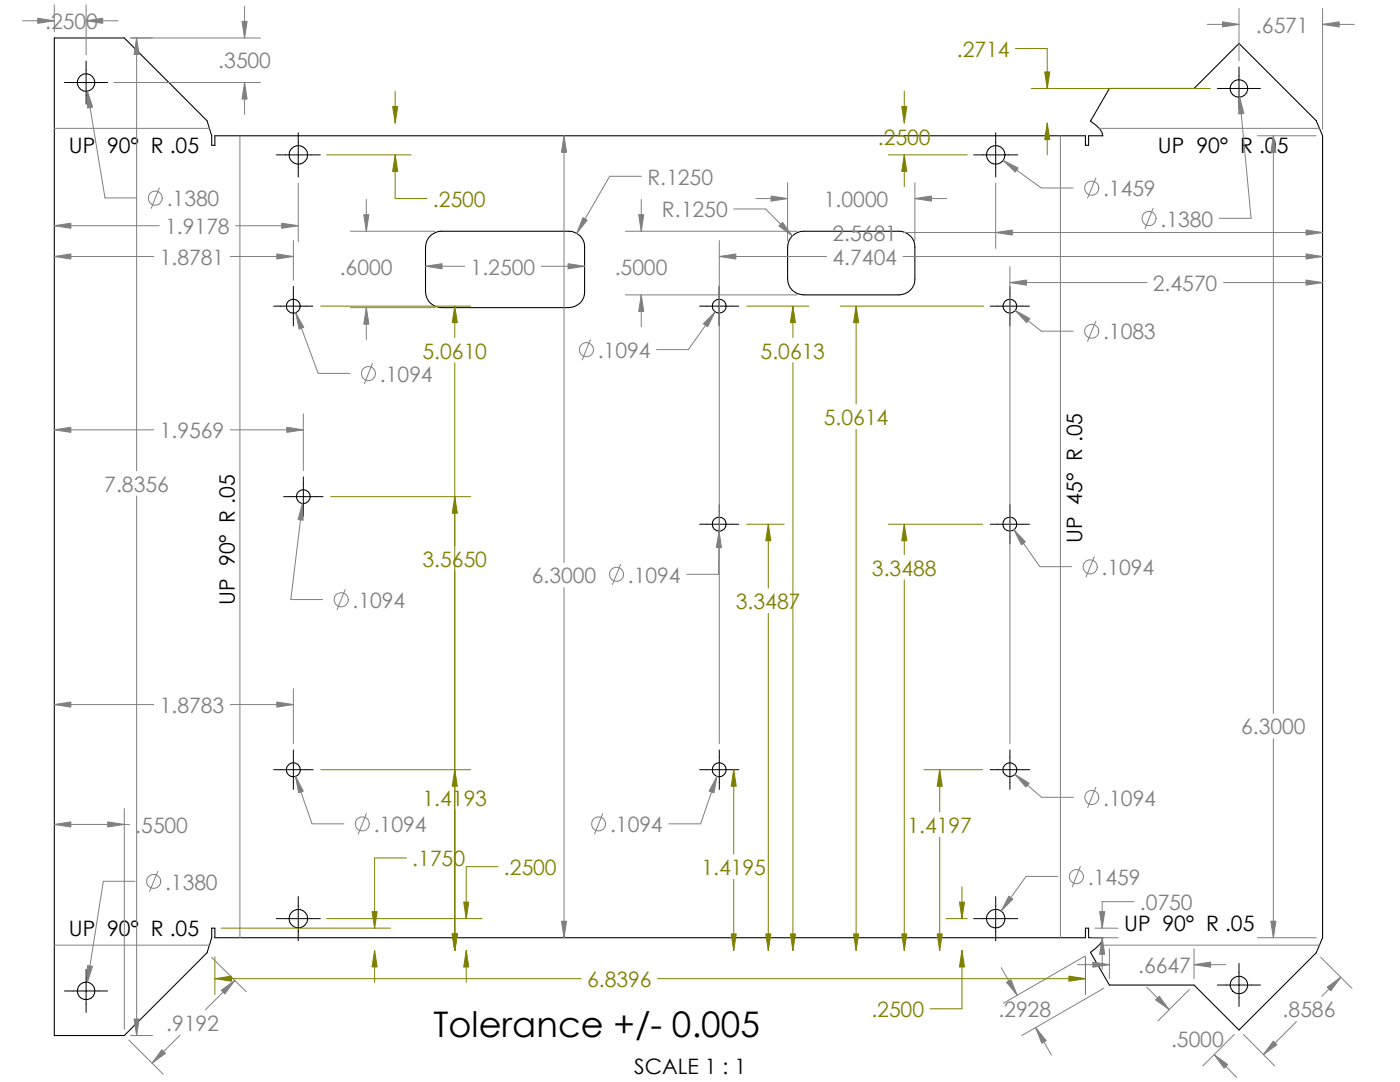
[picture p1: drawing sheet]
<svg xmlns="http://www.w3.org/2000/svg" width="279mm" height="216mm" viewBox="0 0 279 216" stroke-linecap="round" stroke-linejoin="round" font-family="sans-serif">
<g fill="none" stroke="#000" stroke-width=".21">
<path d="M10.8 7.6h14l16.5 16.5 .9 3v1.9h.7v-1.9h173.7v1.9h.7v-1.9h2.8a4.4 4.4 0 0 0-2.5-2.9l3.8-6.5h16.9l9-9 15.4 15.4 1.2 3v160l-1.2 3-15.4 15.4-9-8.9h-16.9l-3.8-6.6 1.9-1.6 .5-.7 .1-.6h-2.8v-1.9h-.7v1.9h-173.7v-1.9h-.7v1.9l-.9 3-16.5 16.5h-14zM85.9 47.1a3.5 3.5 0 0 1 2.2-1h25.4a3.1 3.1 0 0 1 3.2 3.2v8.9a3.1 3.1 0 0 1-3.2 3.2h-25.4a3.2 3.2 0 0 1-3.2-3.2v-8.9a3.2 3.2 0 0 1 1-2.2zM158.1 47.1a3.5 3.5 0 0 1 2.3-1h19a3.2 3.2 0 0 1 3.2 3.2v6.4a3.2 3.2 0 0 1-3.2 3.1h-19a3.2 3.2 0 0 1-3.2-3.1v-6.4a3.2 3.2 0 0 1 .9-2.2z"/>
<circle cx="17.2" cy="16.5" r="1.75"/>
<circle cx="247.3" cy="17.7" r="1.76"/>
<circle cx="59.5" cy="30.9" r="1.85"/>
<circle cx="198.7" cy="30.9" r="1.86"/>
<circle cx="58.5" cy="61.1" r="1.38"/>
<circle cx="143.5" cy="61.1" r="1.38"/>
<circle cx="201.5" cy="61.1" r="1.37"/>
<circle cx="60.5" cy="99.1" r="1.39"/>
<circle cx="143.5" cy="104.6" r="1.39"/>
<circle cx="201.5" cy="104.6" r="1.39"/>
<circle cx="58.5" cy="153.6" r="1.4"/>
<circle cx="143.5" cy="153.6" r="1.38"/>
<circle cx="201.6" cy="153.6" r="1.39"/>
<circle cx="17.2" cy="197.7" r="1.76"/>
<circle cx="59.5" cy="183.3" r="1.85"/>
<circle cx="198.7" cy="183.3" r="1.86"/>
<circle cx="247.3" cy="196.6" r="1.76"/>
</g>
<g fill="none" stroke="#000" stroke-width=".2">
<path d="M12.9 16.5h8.6M17.2 12.2v8.6M243 17.7h8.5M247.3 13.4v8.5M55.2 30.9h8.7M59.5 26.5v8.8M194.3 30.9h8.8M198.7 26.5v8.8M58.5 57.1v7.9M143.5 57.1v7.9M201.5 57.2v7.8M54.6 61.1h7.8"/>
<path d="M139.6 61.1h7.8M197.6 61.1h7.8M56.6 99.1h7.9M60.5 95.2v7.8M139.6 104.6h7.8M143.6 100.7v7.8M197.6 104.6h7.8M201.5 100.7v7.8M54.6 153.6h7.9M58.5 149.6v7.9M139.6 153.6h7.8M143.6 149.6v7.9"/>
<path d="M197.6 153.6h7.9M201.5 149.6v7.9M59.5 178.9v8.8M198.7 178.9v8.8M12.9 197.7h8.6M17.2 193.4v8.6M55.2 183.3h8.7M194.3 183.3h8.8M243 196.6h8.5M247.3 192.2v8.6"/>
</g>
<g fill="none" stroke="#808080" stroke-width=".2">
<path d="M4.5 4.1h6.3M10.8 1v5.3M17.2 4.1h6.3M17.2 1v9.9M17.4 18.2l3.6 21.3h6.3M22.7 16.5h29.3M26.1 7.6h25.9M27.3 7.6v86.3M48.8 1.2v6.4M48.8 16.5v6.3M240.9 4.9h6.4M247.3 1.7v10.4"/>
<path d="M247.4 19.4l2.3 24.2h-6.4M263.9 4.9h6.4M263.9 1.7v24.1M10.8 25.6h31M31.8 37.5l-1.6 4.1M47.9 27.1v160M59.5 36.6v11.6M73.1 39.8v6.3M112.6 27.1v85.1M128 39.8v6.3M128 35.2h-6.3l-6.6 11.4M150.8 39.6h6.4"/>
<path d="M157.2 36.4v11.6M182.6 36.4v11.6M182.6 39.6h6.3M198.7 36.6v13M200.2 32l7.6 5.5h6.4M211.6 27.1v160M218.7 35.5l-1.7 4M219.3 25.6h44M251 27.1h11.7M254.1 27.1v115.3M10.8 51.2h19.9M10.8 45h21"/>
<path d="M45.9 51.2h12.6M47 45h12.5M58.5 48v7.9M69.9 46.1h16.9M84.9 53.1h7.9M108 53.1h8.7M124.8 46.1h34.3M124.8 58.8h34.3M128 58.8v6.4M143.6 51.2h21.4M143.6 48v100.4M146.4 41.7h6.4l5.3 5.4"/>
<path d="M180.2 51.2h83.7M180.2 46.4h83.7M201.5 56.4h27.4M201.5 53.2v95.2M230.1 41.6l-1.6 4M244.2 56.4h19.7M59 62.4l4.5 12.1h6.3M69.9 61.4h16.9M73.1 61.4v6.3M74.3 72.5l-1.6 4M117.8 67.8l-1.6 4M142.7 62.2l-5.3 7.6h-6.4"/>
<path d="M202.6 61.9l5.2 4.2h6.4M218.7 64.1l-1.7 4M10.8 85.8h19.9M27.3 99v107.6M45.9 85.8h14.6M60.5 82.6v11.3M60.4 100.5l-2.4 19.1h6.4M68.9 117.6l-1.6 4.1M112.6 117.3v69.8M123.9 112.6l-1.7 4M143.5 106l-.1 8.6h-6.4M202.4 105.7l5.1 7.4h6.4"/>
<path d="M218.4 111.1l-1.7 4M58.5 137.4v11M10.8 140.6h19.9M45.9 140.6h12.6M59 154.9l3.3 9.5h6.3M143.1 154.9l-3.3 9.5h-6.3M202.6 154.5l5.3 4.6h6.3M218.7 157.1l-1.6 4M254.1 147.4v39.7M10.8 164.5h15M24.8 161.3v44.1M27 175.9h-6.4l-3.2 20.1"/>
<path d="M31.5 173.9l-1.7 4M73.1 162.4l-1.6 4M120.3 162.4l-1.6 4M211.1 174.9h-6.3l-5 6.9M215.6 172.9l-1.6 4.1M226.3 179.9h-6.3v5.3M10.8 188.6h31M42.2 191l6.9 6.9M46.9 195.6l-5.9 5.9M199.8 193.1l3.2 5.5M215.1 192.5h6.3M216.6 190.8l-16.4 9.4"/>
<path d="M217.9 187.1h5.2M218.5 185.2h4.6M219.3 188.6h44M220 187.1v6.4M220.3 197.2l-16.4 9.4M221.4 189.3v6M228.9 197l4.4 4.5M237.4 197.4l-6.3 6.3M238.3 192.5h6.3M238.3 189.3v6M251 187.1h11.7M263.6 191l6.2 6.2"/>
<path d="M267.6 195l-3.8 3.8M25.7 207.5l6.9 6.9M26.1 206.6h4.3M35.9 206.5l-5.5 5.6M206.7 205l3.1 5.5M242.3 210.4l4.5 4.6M246.3 206.4l-6.2 6.3M248.2 206.4l6.2 6.3M258.7 203.8l-6.6 6.6"/>
<circle cx="31" cy="39.5" r="1.41"/>
<circle cx="217.9" cy="37.5" r="1.41"/>
<circle cx="229.3" cy="43.6" r="1.41"/>
<circle cx="73.5" cy="74.5" r="1.41"/>
<circle cx="117" cy="69.8" r="1.41"/>
<circle cx="217.9" cy="66.1" r="1.4"/>
<circle cx="68.1" cy="119.7" r="1.41"/>
<circle cx="123" cy="114.6" r="1.41"/>
<circle cx="217.6" cy="113.1" r="1.41"/>
<circle cx="217.9" cy="159.1" r="1.41"/>
<circle cx="30.7" cy="175.9" r="1.4"/>
<circle cx="72.3" cy="164.4" r="1.4"/>
<circle cx="119.5" cy="164.4" r="1.4"/>
<circle cx="214.8" cy="174.9" r="1.41"/>
</g>
<g fill="none" stroke="#808000" stroke-width=".2">
<path d="M78.9 18.2v6.4M180.5 18.2v6.4M202.6 9.7h6.4v8M205.8 17.7h35.8M65.2 30.9h16.8M78.9 30.9v8.7h6.3M177.3 30.9h15.7M180.5 30.9v6.4M209 24.6v6.3M64 61.1h29.9M90.8 61.1v6.3M90.8 72.4v117.3"/>
<path d="M149 61.1h12.4M158.2 61.1v6.3M158.2 72.4v117.3M167.7 61.1h28.6M170.9 61.1v19.5M66 99.1h27.9M170.9 85.7v104M149 104.6h7.5M153.3 104.6v12.7M177.3 104.6h18.8M180.5 104.6v6.1M180.5 115.7v74"/>
<path d="M153.3 122.4v67.3M64 153.6h29.9M146.4 153.6v16.8M184.4 153.6h11.7M187.5 153.6v8.4M81.1 171.2h-6.3v14M99.4 172.9h-6.4v10.4M146.4 175.5v14.2M187.5 167v22.7M192 177v6.3M42.9 195.3h73.1M42.9 190.9v7.6"/>
<path d="M44.2 185.2h33.7M65.2 183.3h31M74.8 189.7v6.3M93 189.7v6.3M131.2 195.3h85.4M188.8 183.3h4.2M192 189.7v11.6h-6.4M216.6 190.9v7.6"/>
</g>
<g fill="#808080" stroke="#808080" stroke-width=".2">
<path d="M264.9 197l2.7-2-2 2.7z"/>
<path d="M254.1 207.7l.7 .7-2.7 2z"/>
<path d="M27.3 7.6l.5 3.3h-1z"/>
<path d="M26.8 203.3h1l-.5 3.3z"/>
<path d="M10.8 164.5l3.3-.5v1z"/>
<path d="M21.5 164l3.3 .5-3.3 .5z"/>
<path d="M44.2 197.6l2.7-2-2 2.7z"/>
<path d="M32.3 209.5l.7 .7-2.6 1.9z"/>
<path d="M206.7 205l2.1 2.6-.9 .6z"/>
<path d="M200.9 196l.9-.5 1.2 3.1z"/>
<path d="M218.1 192l3.3 .5-3.3 .5z"/>
<path d="M238.3 192.5l3.3-.5v1z"/>
<path d="M230.6 199.5l.8-.7 1.9 2.7z"/>
<path d="M242.3 210.4l2.7 2-.7 .7z"/>
<path d="M143.1 154.9l-.6 3.3-1-.3z"/>
<path d="M260.6 45.9l3.3 .5-3.3 .5z"/>
<path d="M254.1 27.1l.5 3.3h-1z"/>
<path d="M253.6 183.8h1l-.5 3.3z"/>
<path d="M220 187.1l.5 3.3h-1z"/>
<path d="M219.5 181.9h1l-.5 3.3z"/>
<path d="M10.8 51.2l3.3-.5v1z"/>
<path d="M55.2 50.7l3.3 .5-3.3 .5z"/>
<path d="M10.8 85.8l3.3-.5v1z"/>
<path d="M57.2 85.3l3.3 .5-3.3 .5z"/>
<path d="M10.8 140.6l3.3-.5v1z"/>
<path d="M55.2 140.1l3.3 .5-3.3 .5z"/>
<path d="M260.6 55.9l3.3 .5-3.3 .5z"/>
<path d="M201.5 56.4l3.4-.5v1z"/>
<path d="M260.6 50.7l3.3 .5-3.3 .5z"/>
<path d="M143.6 51.2l3.3-.5v1z"/>
<path d="M263.9 4.9l3.4-.5v1z"/>
<path d="M244 4.4l3.3 .5-3.3 .5z"/>
<path d="M7.5 3.6l3.3 .5-3.3 .6z"/>
<path d="M17.2 4.1l3.3-.5v1.1z"/>
<path d="M48.3 4.3h1l-.5 3.3z"/>
<path d="M17.4 18.2l1.1 3.2-1 .1z"/>
<path d="M59 62.4l1.6 2.9-.9 .4z"/>
<path d="M60.4 100.5l.1 3.3-1-.1z"/>
<path d="M59 154.9l1.5 3-.9 .3z"/>
<path d="M198.7 46.4l3.3-.5v1z"/>
<path d="M202.6 154.5l2.8 1.8-.7 .8z"/>
<path d="M127.5 42.8h1l-.5 3.3z"/>
<path d="M143.5 106l.5 3.3h-1z"/>
<path d="M142.7 62.2l-1.5 3-.8-.6z"/>
<path d="M202.6 61.9l2.9 1.7-.6 .8z"/>
<path d="M200.2 32l3 1.5-.6 .8z"/>
<path d="M247.4 19.4l.8 3.2-1 .1z"/>
<path d="M201.3 178.8l.8 .6-2.3 2.4z"/>
<path d="M17.5 192.7l1 .1-1.1 3.2z"/>
<path d="M48.8 16.5l.5 3.3h-1z"/>
<path d="M10.8 45l3.3-.5v1.1z"/>
<path d="M56.2 44.5l3.3 .5-3.3 .6z"/>
<path d="M202.4 105.7l2.2 2.4-.8 .6z"/>
<path d="M128 58.8l.5 3.3h-1z"/>
<path d="M112.1 183.8h1l-.5 3.3z"/>
<path d="M116.3 43.4l.9 .5-2.1 2.7z"/>
<path d="M156.2 44.4l1.9 2.7-2.7-2z"/>
<path d="M112.6 27.1l.5 3.3h-1z"/>
<path d="M84.9 53.1l3.3-.5v1z"/>
<path d="M113.4 52.6l3.3 .5-3.3 .5z"/>
<path d="M73.1 61.4l.5 3.3h-1z"/>
<path d="M72.6 42.8h1l-.5 3.3z"/>
<path d="M153.9 39.1l3.3 .5-3.3 .5z"/>
<path d="M182.6 39.6l3.3-.5v1z"/>
</g>
<g fill="#808000" stroke="#808000" stroke-width=".2">
<path d="M90.8 61.1l.5 3.3h-1z"/>
<path d="M90.3 186.4h1l-.5 3.3z"/>
<path d="M213.3 194.8l3.3 .5-3.3 .5z"/>
<path d="M42.9 195.3l3.3-.5v1z"/>
<path d="M74.3 181.9h1l-.5 3.3z"/>
<path d="M74.8 189.7l.5 3.3h-1z"/>
<path d="M93 189.7l.6 3.3h-1.1z"/>
<path d="M92.5 180h1.1l-.6 3.3z"/>
<path d="M78.4 21.3h1l-.5 3.3z"/>
<path d="M78.9 30.9l.5 3.3h-1z"/>
<path d="M180 21.3h1l-.5 3.3z"/>
<path d="M180.5 30.9l.5 3.3h-1z"/>
<path d="M192 189.7l.5 3.3h-1z"/>
<path d="M191.5 180h1l-.5 3.3z"/>
<path d="M187.5 153.6l.5 3.3h-1z"/>
<path d="M187 186.4h1l-.5 3.3z"/>
<path d="M180.5 104.6l.5 3.3h-1z"/>
<path d="M180 186.4h1l-.5 3.3z"/>
<path d="M170.9 61.1l.5 3.3h-1.1z"/>
<path d="M170.3 186.4h1.1l-.5 3.3z"/>
<path d="M209 24.6l.5 3.3h-1z"/>
<path d="M208.5 14.4h1l-.5 3.3z"/>
<path d="M90.8 153.6l.5 3.3h-1z"/>
<path d="M90.8 99.1l.5 3.3h-1z"/>
<path d="M157.7 186.4h1l-.5 3.3z"/>
<path d="M158.2 61.1l.5 3.3h-1z"/>
<path d="M152.8 186.4h1l-.5 3.3z"/>
<path d="M153.3 104.6l.5 3.3h-1z"/>
<path d="M145.9 186.4h1l-.5 3.3z"/>
<path d="M146.4 153.6l.5 3.3h-1z"/>
</g>
<text font-size="7" x="86.5" y="206.9">Tolerance +/- 0.005</text>
<g font-size="4.2" fill="#808080">
<text x="9" y="5.8">.2500</text>
<text x="250.6" y="6.5">.6571</text>
<text x="43.5" y="13.6">.3500</text>
<text x="33.3" y="41.1">.1380</text>
<text x="129.2" y="36.9">R.1250</text>
<text x="164.4" y="41.3">1.0000</text>
<text x="220.1" y="39.2">.1459</text>
<text x="33" y="46.7">1.9178</text>
<text x="132.1" y="43.4">R.1250</text>
<text x="231.6" y="45.2">.1380</text>
<text x="31.9" y="52.9">1.8781</text>
<text x="166.1" y="52.9">4.7404</text>
<text x="166.1" y="48.1">2.5681</text>
<text x="67.8" y="54.8">.6000</text>
<text x="93.9" y="54.8">1.2500</text>
<text x="122.7" y="54.8">.5000</text>
<text x="230.1" y="58.1">2.4570</text>
<text x="119.3" y="71.4">.1094</text>
<text x="220.1" y="67.7">.1083</text>
<text x="75.8" y="76.2">.1094</text>
<text x="31.9" y="87.4">1.9569</text>
<text x="20.8" y="98.1">7.8356</text>
<text x="106.1" y="116.4">6.3000</text>
<text x="125.3" y="116.2">.1094</text>
<text x="219.8" y="114.7">.1094</text>
<text x="70.4" y="121.3">.1094</text>
<text x="31.9" y="142.3">1.8783</text>
<text x="247.7" y="146.6">6.3000</text>
<text x="220.2" y="160.7">.1094</text>
<text x="27" y="166.2">.5500</text>
<text x="74.6" y="166">.1094</text>
<text x="121.8" y="166">.1094</text>
<text x="32.9" y="177.5">.1380</text>
<text x="217.1" y="176.5">.1459</text>
<text x="227.5" y="181.6">.0750</text>
<text x="227.1" y="194.1">.6647</text>
<text x="199.3" y="203">.2928</text>
<text x="256" y="203">.8586</text>
<text x="33.2" y="205.7">.9192</text>
<text x="233.7" y="208.8">.5000</text>
</g>
<g font-size="4.2" fill="#808000">
<text x="191" y="11.3">.2714</text>
<text x="175.2" y="29">.2500</text>
<text x="86.4" y="41.3">.2500</text>
<text x="84.3" y="71.5">5.0610</text>
<text x="151.8" y="71.5">5.0613</text>
<text x="164.4" y="84.8">5.0614</text>
<text x="84.3" y="113.1">3.5650</text>
<text x="174" y="114.9">3.3488</text>
<text x="146.8" y="121.5">3.3487</text>
<text x="84.3" y="160.8">1.4193</text>
<text x="181.1" y="166.2">1.4197</text>
<text x="82.3" y="172.8">.1750</text>
<text x="100.6" y="174.6">.2500</text>
<text x="140" y="174.6">1.4195</text>
<text x="117.2" y="197">6.8396</text>
<text x="173.9" y="203">.2500</text>
</g>
<g font-size="4.2">
<text x="13.7" y="30.5">UP 90° R .05</text>
<text x="231.1" y="30.5">UP 90° R .05</text>
<text x="215.9" y="108.4" transform="rotate(-90 215.9 108.4)">UP 45° R .05</text>
<text x="46.9" y="120.6" transform="rotate(-90 46.9 120.6)">UP 90° R .05</text>
<text x="224.3" y="185.8">UP 90° R .05</text>
<text x="13.7" y="186.9">UP 90° R .05</text>
<text x="126.6" y="214.3">SCALE 1 : 1</text>
</g>
</svg>
